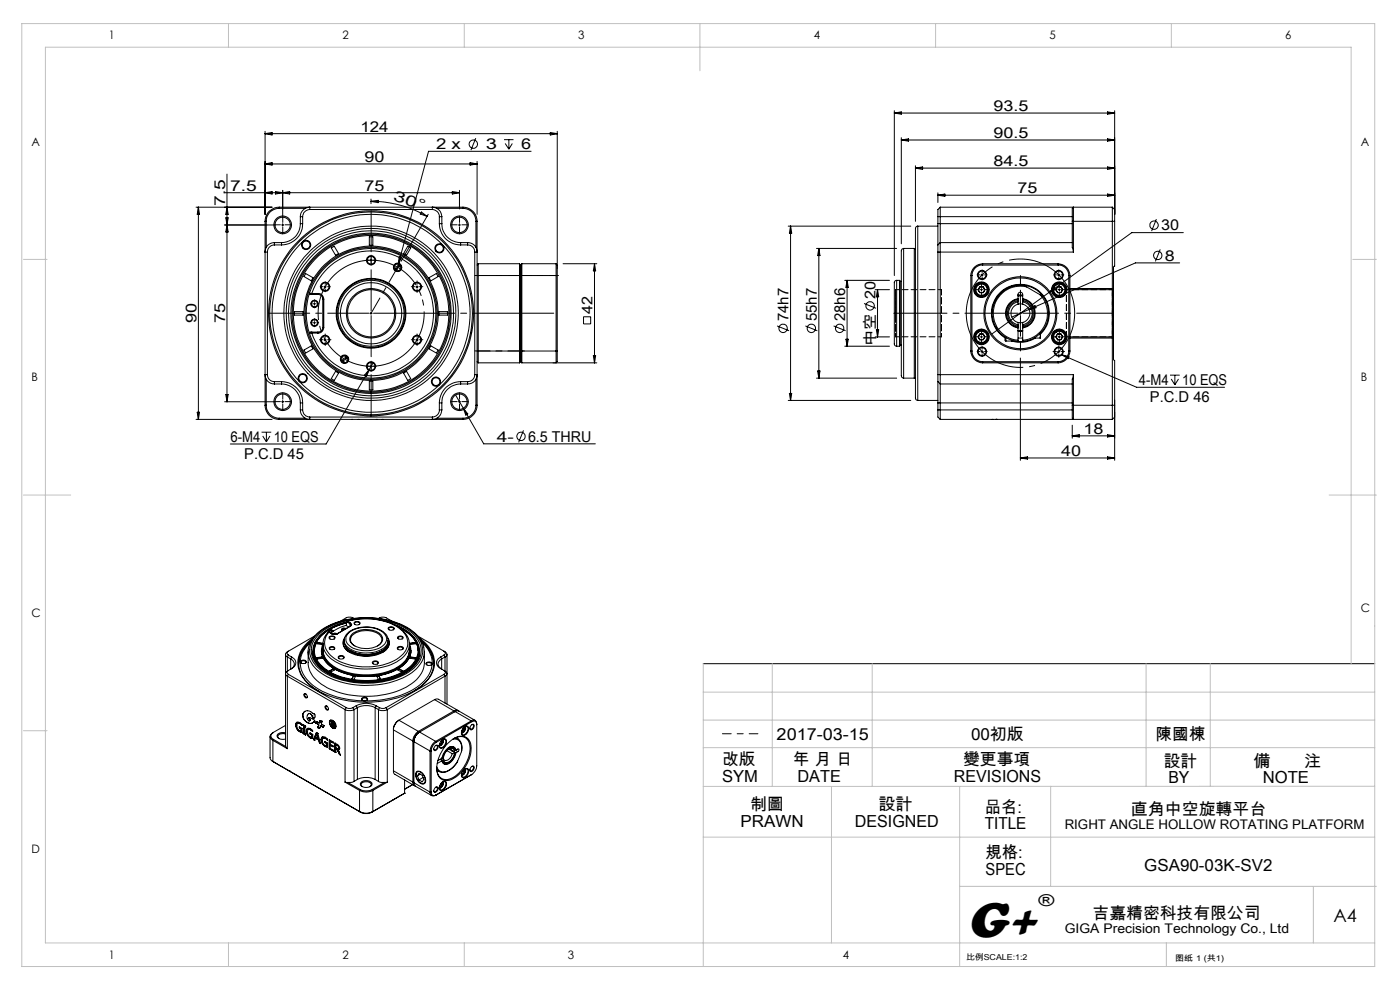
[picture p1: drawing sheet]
<svg xmlns="http://www.w3.org/2000/svg" width="297mm" height="210mm" viewBox="0 0 297 210" stroke-linecap="round" stroke-linejoin="round" font-family="sans-serif">
<g fill="none" stroke="#000" stroke-width=".21">
<path d="M48.2 36.9v48.3M56.2 27.9v17.6M56.2 28.4h62M56.2 28.4l1.5-.3v.5zM56.2 34.8l1.5-.3v.5zM56.2 34.8h45M99.7 34.5l1.5 .3-1.5 .2zM100.9 29.3l-1 2.5M101.2 34.2v11.3M106.9 29.6h2M107.2 30.4l.8 1.2M108 29.6v2"/>
<path d="M108.7 30.4l-.7 1.2M112.7 32.1h-21.8l-6.8 25.3M116.7 28.1l1.5 .3-1.5 .2zM118.2 27.9v29.1M189.7 23.5v34.9M189.7 24h46.8M189.7 24l1.5-.3v.5zM191.2 29.2v22.5M191.2 29.7h45.3M191.2 29.7l1.5-.3v.5zM194.2 35.2v11.7M194.2 35.7h42.3"/>
<path d="M194.2 35.7l1.5-.3v.5zM234.9 23.7l1.6 .3-1.6 .2zM234.9 29.4l1.6 .3-1.6 .2zM234.9 35.4l1.6 .3-1.6 .2zM236.5 23.5v22M41.6 43.9h16.1M42.1 43.9l.2 1.6h-.5zM42.1 43.9v45.1M47.7 47.7h10.8M47.9 46.2h.5l-.2 1.5zM48.2 47.7l.2 1.5h-.5zM48.2 43.9l.2 1.6h-.5z"/>
<path d="M56.2 46.9v39.1M56.2 40.9l1.5-.3v.6zM56.2 46.9h.3M56.5 46.9v5.6M56.7 53.5v26M58.2 51.5a1.93 1.93 0 0 0-2 2h.5M58.2 52a1.51 1.51 0 0 0-1.5 1.5M58.2 51.5v.5M58.2 52h1.5M58.2 51.5h1.5M58.5 40.6l1.5 .3-1.5 .3zM59.2 44.2a2.71 2.71 0 0 0-2.7 2.7"/>
<path d="M59.2 43.9a2.95 2.95 0 0 0-3 3M59.2 43.9h39M59.2 43.9v.3M59.2 44.2h5.5M59.7 47.7h.5M59.7 51.5v.5M60 40.4v5.8M60 47.4v.6M60 40.9l1.5-.3v.6zM63.7 47.4a4 4 0 0 1-4 4.1M63.7 46v1.4M63.7 46h.5"/>
<path d="M63.7 47.4h.5M64.2 47.4a4.5 4.5 0 0 1-4.5 4.6M64.2 46v1.4M64.8 58l1.6 .9-.4 .7-1.5-.9zM65.7 44.4v-.5a2.05 2.05 0 0 0-2 2.1M65.7 44.4a1.57 1.57 0 0 0-1.5 1.6M65.7 44.4h26M70.3 52.6l.6-.4 .9 1.6-.6 .3zM78.4 50.2h.7v1.8h-.7zM78.5 55.2h.5M78.7 42.7a23.8 23.8 0 0 1 11.9 3.2M78.7 42.2v1"/>
<path d="M78.7 55v.4M78.7 42.7l1.5-.2v.5zM84.3 56a.72 .72 0 0 0-.7 .7M84.7 54.5l.5 .1-.7 1.4zM85.1 56.7a.72 .72 0 0 1-.8 .8M86.5 52.2l.6 .4-.8 1.5-.7-.3zM89.4 45l1.2 .9-1.5-.5zM90.8 45.5l-5.7 9.9M91 58.9l1.6-.9 .4 .7-1.6 .9zM91.7 44.4a1.51 1.51 0 0 1 1.5 1.6M91.7 44.4v-.5a2.05 2.05 0 0 1 2 2.1M92.7 44.2h5.5"/>
<path d="M93.2 47.4a4.5 4.5 0 0 0 4.5 4.6M93.2 46h.5M93.2 47.4h.5M93.2 46v1.4M93.7 47.4a4 4 0 0 0 4 4.1M93.7 46v1.4M96 40.6l1.5 .3-1.5 .3zM97.2 47.7h.5M97.5 47.4v.6M97.5 40.4v3.9M97.5 40.9h-49.8M97.7 52h1.5"/>
<path d="M97.7 51.5v.5M97.7 51.5h1.5M98.2 44.2a2.77 2.77 0 0 1 2.8 2.7M98.2 43.9a3 3 0 0 1 3 3M98.2 43.9v.3M99.2 52a1.51 1.51 0 0 1 1.5 1.5M99.2 51.5a1.93 1.93 0 0 1 2 2h-.5M99.2 51.5v.5M100.7 53.5v26M101 46.9v5.6M101 46.9h.2M101.2 46.9v39.1"/>
<path d="M101.2 58.4h17M101.5 55.9v21.1M101.5 55.9h8.7M101.5 55.9l-.3 .3M110.2 55.9v21.1M110.2 55.9l.3 .3M110.5 58.4v18.3M110.5 56.2v2.2M110.7 55.9v21.1M110.7 55.9h7.3M110.7 55.9l-.2 .3M118 55.9v21.1a2.18 2.18 0 0 0 .2-1.8v-.7"/>
<path d="M118 55.9l.2 .3v2.2M118.2 58.4v16.1M119.5 55.9h7.1M126.1 55.9v21.1M126.1 55.9l.3 1.6h-.5zM167.2 48h26M167.7 48v36.9M167.7 48l.3 1.5h-.5zM173.2 52.7h17M173.7 52.7v27.5M173.7 52.7l.3 1.5h-.5zM179.2 59.5h9.5"/>
<path d="M179.7 59.5v13.9M179.7 59.5l.3 1.5h-.5zM190.2 59.5h-.3l-.2 .4v13.2l.2 .3h.3M190.2 59.5v13.9M190.2 59.5h.6M190.8 59.5v13.9M190.8 59.5l.2 .1v13.7l-.2 .1M191 59.7h.2M191.7 52.7l-.4 .1-.1 .4v26.5l.1 .4 .4 .1M191.7 52.7h2.3v27.5h-2.3M191.7 52.7v27.5M194 52.8h.2"/>
<path d="M194.7 48l-.4 .1-.1 .4v35.9l.1 .4 .4 .1M194.7 48v36.9M194.7 48h4.3M199 40.9v2.1M199 41.4h37.5M199 41.4l1.4-.2v.5zM199 52v1.5M199 47.4v4.6M199 46v1.4M199 53.5v26M199 53.5h28.7M199 46h28.5"/>
<path d="M199 47.4h28.5M199.5 51.5v29.9M199.5 43.9v7.6M199.5 43.9l-.5 .5v1.6M199.5 43.9h36.5M199.5 51.5h28M199.5 51.5l-.5 .5M206 58.4h.2M206 58.4v16.1M206.2 58.4v16.1M208.1 58.3h.5M208.4 58.1v.5"/>
<path d="M208.5 56.2a2.2 2.2 0 0 0-2.3 2.2M208.5 55.9a2.57 2.57 0 0 0-2.5 2.5M208.5 55.9h16M208.5 56.2h16M208.5 55.9v.3M224.3 58.3h.6M224.5 56.2a2.2 2.2 0 0 1 2.2 2.2M224.5 55.9a2.57 2.57 0 0 1 2.5 2.5M224.5 55.9v.3M224.6 58.1v.5M226.7 58.4h.3M226.7 58.4v16.1"/>
<path d="M227 58.4v16.1M227.5 46.9v-1.2a2.22 2.22 0 0 1 .2-1.8v9.6M227.5 46.9v5.6l.2 1M227.5 46.9h9M234.9 41.2l1.6 .2-1.6 .3zM236 43.9v17.3M236 43.9l.5 .5v2.5M236.5 46.9v9.6l-.3 .1v19.7l.3 .2v21.1M245.3 46.5l-1 2.5M246.1 52.9l-1 2.5M250.3 55.8h-9.4l-22.6 9.8M251 49.3h-10.9l-17.6 12.7"/>
<path d="M56.7 79.5a1.45 1.45 0 0 0 1.5 1.5M56.7 79.5h-.5a1.93 1.93 0 0 0 2 1.9M62.5 66.1h1.8v.7h-1.8zM64.5 74.3l1.5-.9 .4 .6-1.6 .9zM65.7 62.2l.4 .1M65.7 62.2a13.7 13.7 0 0 1 21.1-6.9 13.7 13.7 0 0 1 0 22.3 13.7 13.7 0 0 1-21.1-6.9M65.7 62.2l.1 .3h.3M65.7 62.2a13.8 13.8 0 0 0 0 8.5M66.1 70.7h-.4M66.1 62.3a13.3 13.3 0 0 1 20.4-6.5 13.3 13.3 0 0 1 0 21.4 13.3 13.3 0 0 1-20.4-6.5M66.1 70.4h-.3l-.1 .3M66.1 70.7h1.4"/>
<path d="M66.1 62.3v.2M66.1 70.4v.3M66.1 70.4h1.4M66.1 62.3h1.4M66.1 62.5h1.4M66.5 64.4h.5M66.5 68.5h.5M66.7 64.2v.5M66.7 68.2v.5M67.5 62.3a1.21 1.21 0 0 1 1.2 1.2M67.5 62.5a.97 .97 0 0 1 1 1M67.5 62.3v.2"/>
<path d="M67.5 70.4v.3M68.5 69.5a.97 .97 0 0 1-1 .9M68.5 69.5h.2M68.5 63.5h.2M68.5 63.5v6M68.7 69.5a1.21 1.21 0 0 1-1.2 1.2M68.7 63.5v6M68.7 60.8h.5M68.7 72.1h.5M69 60.6v.5M69 71.8v.5M71.2 78.8l.6 .4-.9 1.5-.6-.4z"/>
<path d="M73.1 75.5a.72 .72 0 0 0-.7 .7M73.8 76.2a.78 .78 0 0 1-.7 .8M78.3 78.4l-9.1 15.8h-20.3M78.3 78.4l-.5 1.5-.5-.3zM78.5 66.5h.5M78.5 77.7h.5M78.7 66.2v.5M78.7 77.5v.5M79.1 77l-.8 1.4M85.6 79.2l.7-.4 .8 1.5-.6 .4zM88.2 60.8h.5M88.2 72.1h.5"/>
<path d="M88.5 60.6v.5M88.5 71.8v.5M91.4 73.4l1.6 .9-.4 .6-1.6-.9zM93.1 66.1h1.8v.7h-1.8zM99.8 70.5l.1 .1M99.9 62.3l-.1 .2M100.7 79.5a1.45 1.45 0 0 1-1.5 1.5M100.7 79.5h.5a1.93 1.93 0 0 1-2 1.9M101.2 74.5h17M101.2 76.7l.3 .3M101.5 77h8.7M110.5 76.7l-.3 .3"/>
<path d="M110.5 76.7l.2 .3M123.8 67.2h1.5v1.5h-1.5zM125.9 75.5h.5l-.3 1.5zM126.6 77h-15.9M164.9 69.1l2.5 1.1M170.9 69.1l2.5 1.1M173.5 78.7h.5l-.3 1.5zM176.8 69.1l2.6 1.1M179.2 73.4h9.5M179.5 72h.5l-.3 1.4zM183.3 64.4l2.5 1M185.7 61.4h3"/>
<path d="M185.7 71.5h3M185.9 69.9h.5l-.2 1.6zM186.2 61.4v10.1M186.2 61.4l.2 1.6h-.5zM190.2 73.4h.6M191 73.2h.2M199 79.5v1.5M199 79.5h28.7M206 74.5a2.57 2.57 0 0 0 2.5 2.5M206 74.5h.2M206.2 74.5a2.27 2.27 0 0 0 2.3 2.2M207.9 60.8h.7l.4 .6-.4 .7h-.7l-.4-.6z"/>
<path d="M207.9 70.8h.7l.4 .6-.4 .7h-.7l-.4-.6zM208 61.4h.5M208 71.5h.5M208.1 74.6h.5M208.2 61.2v.5M208.2 71.2v.5M208.4 74.3v.6M208.5 77h16M208.5 76.7h16M208.5 76.7v.3M213.2 71.5v.7l.2 .1M213.4 71.6v.7"/>
<path d="M214.7 72.2v.1h-1.3M216 70.2h1zM216 72.2v.3M216 63.4a3.1 3.1 0 0 0-2.7 3.1 3.1 3.1 0 0 0 2.7 3.1M216 64.5v-2a.49 .49 0 0 1 .5-.5 .49 .49 0 0 1 .5 .5v2M216 63.5a3 3 0 0 0-2.5 3 3 3 0 0 0 2.5 2.9M216 64.5a2.01 2.01 0 0 0-1.5 2 2.01 2.01 0 0 0 1.5 1.9M216 64a2.5 2.5 0 0 0-2.1 2.5 2.5 2.5 0 0 0 2.1 2.4M216 63.7a2.76 2.76 0 0 0-2.3 2.8 2.76 2.76 0 0 0 2.3 2.7M216 62.8l.5-.1zM216 68.4l.5 .1M216 72.5h1"/>
<path d="M216 62.6h1M216 71.7h1M216 70.2h1M216 68.4v3.8M216.2 66.5h.5M216.5 75.9v21.7M216.5 66.2v.5M216.5 64.4l-.5 .1M216.5 62.7l.5 .1zM216.5 64.4l.5 .1M216.5 62.7v1.7M216.5 68.5v1.7"/>
<path d="M217 72.2v.3M217 63.4a3.1 3.1 0 0 1 2.6 3.1 3.1 3.1 0 0 1-2.6 3.1M217 63.5a3 3 0 0 1 2.5 3 3 3 0 0 1-2.5 2.9M217 63.7a2.76 2.76 0 0 1 2.2 2.8 2.76 2.76 0 0 1-2.2 2.7M217 64a2.5 2.5 0 0 1 2 2.5 2.5 2.5 0 0 1-2 2.4M217 64.5a2 2 0 0 1 1.5 2 2 2 0 0 1-1.5 1.9M217 68.4l-.5 .1M217 68.4v3.8M217.8 60.8l-.5-.2a6 6 0 0 0-6.8 5.2 6 6 0 0 0 5.5 6.7M217.8 60.8a5.7 5.7 0 0 0-7 4.7 5.7 5.7 0 0 0 5.2 6.7M217.8 60.8l2.9 1.7M218.3 65.6l-3.7 1.7"/>
<path d="M218.3 65.6l1.3-.8 .2 .5zM219.4 71.7h1.3M219.7 71.7a6.2 6.2 0 0 1-5.1 .6M220.7 70.8v.9M220.7 62.5a5.7 5.7 0 0 1 1.1 6 5.7 5.7 0 0 1-4.8 3.7M220.7 62.5l.6 .4M220.7 70.7v1M220.7 70.9a6.1 6.1 0 0 0-.2-9 6.1 6.1 0 0 0-8.9 .9 6.1 6.1 0 0 0 1.6 8.9M221.3 62.9a6 6 0 0 1-4.3 9.6M221.3 62.9a6 6 0 0 0-6.7-2.1 6 6 0 0 0-4.1 5.7M222.5 62l-12.1 8.9M222.5 62l1.1-1 .3 .4z"/>
<path d="M224.3 74.6h.6M224.3 60.8h.8l.3 .6-.3 .7h-.7l-.4-.6zM224.3 70.8h.8l.3 .6-.3 .7h-.7l-.4-.6zM224.5 61.4h.5M224.5 71.5h.5M224.5 76.7v.3M224.6 74.3v.6M224.7 61.2v.5M224.7 71.2v.5M225.3 75.3l15.8 6.9h18.7M225.3 75.3l1.5 .3-.2 .5zM226.7 74.5a2.27 2.27 0 0 1-2.2 2.2"/>
<path d="M226.7 74.5h.3M227 74.5a2.57 2.57 0 0 1-2.5 2.5M227 61.4h9M227 71.5h9M227 71.7h9M227 61.2h9M227.7 79.5v9.5a2.22 2.22 0 0 1-.2-1.8v-1.2M227.7 79.5l-.2 .9v5.6M236 71.7v17.3M236 61.4v10.1M236 61.2l.1 .1M236 71.5l.2 .2"/>
<path d="M236.1 71.6l-.1 .1M236.2 61.2l-.2 .2M248.2 79.6h2.1M249.2 79.6v2M41.6 89h16.1M41.8 87.4h.5l-.2 1.6zM47.7 85.2h10.8M47.9 83.7h.5l-.2 1.5zM55.5 91.7h2M55.7 92.5l.8 1.2M56.2 86a2.95 2.95 0 0 0 3 3M56.2 86h.3"/>
<path d="M56.5 86a2.71 2.71 0 0 0 2.7 2.7M56.5 80.4v5.6M56.5 91.7v2M57.3 92.5l-.8 1.2M58.2 81v.4M58.2 81h1.5M58.2 81.4h1.5M59.2 89h39M59.2 88.7v.3M59.2 88.7h5.5M59.7 85.2h.5M59.7 81a4.5 4.5 0 0 1 4.5 4.5"/>
<path d="M59.7 81.4a4 4 0 0 1 4 4.1M59.7 81v.4M60 84.9v.6M63.7 87a2.05 2.05 0 0 0 2 2v-.5M63.7 85.5v1.5M63.7 87h.5M63.7 85.5h.5M64.2 87a1.57 1.57 0 0 0 1.5 1.5M64.2 85.5v1.5M65.7 88.5h26M74.6 89h.1M76 89h.1"/>
<path d="M78.4 80.9h.7v1.8h-.7zM79.8 89h.1M81 89h.1M92.7 88.7h5.5M93.2 87a1.51 1.51 0 0 1-1.5 1.5M93.2 85.5v1.5M93.2 87h.5M93.2 85.5h.5M93.7 87a2.05 2.05 0 0 1-2 2v-.5M93.7 85.5v1.5M96.7 83.8l1.6 2.8M97.2 85.2h.5"/>
<path d="M97.5 84.9v.6M97.7 81a4.5 4.5 0 0 0-4.5 4.5M97.7 81.4a4 4 0 0 0-4 4.1M97.7 81v.4M97.7 81h1.5M97.7 81.4h1.5M98.2 88.7v.3M98.3 86.6l4.3 7.5h23.7M98.3 86.6l.9 1.2-.4 .2zM99.2 81v.4M101 86a2.77 2.77 0 0 1-2.8 2.7M101 80.4v5.6"/>
<path d="M101 86h.2M101.2 86a3 3 0 0 1-3 3M111.1 91.3l-1.1 2.5M167.2 84.9h26M167.5 83.5h.5l-.3 1.4zM173.2 80.2h17M194 80.1h.2M194.7 84.9h4.3M199 81v4.5M199 87v1.5l.5 .5M199 85.5v1.5M199 87h28.5"/>
<path d="M199 85.5h28.5M199 81l.5 .4M199.5 81.4v7.6M199.5 89h36.5M199.5 81.4h28M210.5 89h.1M211.3 89h.1M216.5 97.1h20M216.5 97.1l1.5-.2v.5zM227.5 90.2v2.7M227.5 92.5h9M227.5 92.5l1.5-.3v.5z"/>
<path d="M227.5 86h9v2.5l-.5 .5M234.9 92.2l1.6 .3-1.6 .2zM234.9 96.9l1.6 .2-1.6 .3zM248.5 80.4l.7 1.2M250 80.4l-.8 1.2M60.6 138.8v19.6M61 139.4v3M61 139.4l.7 .4M61.2 138.1a.43 .43 0 0 0-.3 .4 .43 .43 0 0 0 .3 .5M61.2 138.1a.64 .64 0 0 0-.6 .6 .64 .64 0 0 0 .4 .7M61.2 139l.7 .4M61.2 139l-.2 .4"/>
<path d="M61.7 139.8a1.16 1.16 0 0 1 .7 1.1 1.16 1.16 0 0 1-.7 1zM61.9 139.4a1.28 1.28 0 0 1 .9 1.2 1.28 1.28 0 0 1-.9 1.2l-.7 .4M61.9 139.4l-.2 .4M65.4 138.1v2.5a5.9 5.9 0 0 0 3.4 4.9 19 19 0 0 0 18-.1 6 6 0 0 0 3.2-4.8v-2.3M65.8 136.3a6 6 0 0 0-2.1 4.1M66 136a6.3 6.3 0 0 0-2.6 4.8M66 135.9a5.6 5.6 0 0 0-2.2 6.9 8.9 8.9 0 0 0 3.7 3.7M66.4 138.1a5.2 5.2 0 0 0 3 4.5 17.9 17.9 0 0 0 16.4 .2 6 6 0 0 0 3.1-3.8M66.4 135.4a6.3 6.3 0 0 0-3.1 6.2 9.4 9.4 0 0 0 6.3 6 22.8 22.8 0 0 0 19.2-1.6 6.3 6.3 0 0 0 3.2-6.7 7.5 7.5 0 0 0-3-3.9M66.7 134.9l-5.5 3.2M66.9 134.9a14.8 14.8 0 0 1 11.3-3.8 14.9 14.9 0 0 1 9.9 3.5 4.6 4.6 0 0 1-.3 7.1 16.7 16.7 0 0 1-12.8 3.1 12.1 12.1 0 0 1-8.6-4.5 4.3 4.3 0 0 1 .5-5.4zM67.3 136.3l1.1 .1-.1 .3-1.1-.1z"/>
<path d="M67.3 136.4l-.1 .2M67.3 136.4l1.1 .1M67.3 136.3v.1M68.2 138a4.9 4.9 0 0 0 3.3 4.2 14.6 14.6 0 0 0 13.8-.9 4.2 4.2 0 0 0 1.9-3.3M68.3 139.3l.1 .3M68.3 139.3l-1.1 .2 .1 .3 1.1-.2M68.3 139.4l-1.1 .2M68.3 139.4l.1 .2M68.3 139.3v.1M68.5 136.6a4 4 0 0 0 1.9 5 14.3 14.3 0 0 0 14.9-.3 3.7 3.7 0 0 0 1.6-4.7M68.5 138l.1 .8 .3 .8M68.5 136.5a4.6 4.6 0 0 0 2.7 5.1 14.1 14.1 0 0 0 13.5-.3 4.4 4.4 0 0 0 2.2-4.6"/>
<path d="M68.5 137a4.2 4.2 0 0 0 2.6 4.8 14.1 14.1 0 0 0 14.2-.7 3.8 3.8 0 0 0 1.6-4.1M68.6 138.4v.3M69.7 134.1h.2M69.8 134.1h-.1a3 3 0 0 0-1.2 2.4M69.8 134.1l.6 .4M69.8 134.1h.1M69.8 135.1a.79 .79 0 0 1 1.3 .2 .71 .71 0 0 1-.7 .3 .71 .71 0 0 1-.6-.4zM69.8 137.4a.6 .6 0 0 1 .7-.3 .6 .6 0 0 1 .5 .5 .69 .69 0 0 1-1.2-.2zM69.9 134.1l.6 .4M70 135.5a.46 .46 0 0 1 .2-.5 .46 .46 0 0 1 .6 .1l.2 .1-.1 .3M70.1 137.8l-.1-.1a.46 .46 0 0 1 .4-.4 .46 .46 0 0 1 .5 .4l-.1 .1M70.2 133.5l.6 .3"/>
<path d="M70.2 133.5l-.4 .2 .6 .3M70.2 133.6l-.3 .2M70.2 133.6l.5 .3M70.2 133.5v.1M70.4 134.5h1.1M70.4 134.5h.1M70.5 134.5h.2M71.4 134.5l-.7 .1M71.4 134.5h-.1M71.4 134.5h.1M71.5 134.4l-.5-.1-.4 .2M71.8 139.3a.76 .76 0 0 1 1.2 .2 .72 .72 0 0 1-1.2-.1z"/>
<path d="M72 139.7h-.1a.5 .5 0 0 1 .3-.6 .5 .5 0 0 1 .6 .2v.4M73 135.8l-.2 .7M73 135.8a2.46 2.46 0 0 0 2 2.6 7.1 7.1 0 0 0 6.7-.8l.6-.9v-.9l.2 .7M73 135.7a2.04 2.04 0 0 0 1.2 2.7M73.1 135.4a2.03 2.03 0 0 0 1 2.9 7.5 7.5 0 0 0 7.8-.4 1.89 1.89 0 0 0 .4-2.5M73.3 137a4.9 4.9 0 0 0 5 2.1 4.3 4.3 0 0 0 3.8-2.1M73.3 133.4h-.6l-.1 .3M73.4 133.3a.59 .59 0 0 0-.9 .3l.2 .2M73.5 134.6a6.4 6.4 0 0 1 8.3-.1 1.99 1.99 0 0 1-.8 3.2 6.8 6.8 0 0 1-7.4-.6 1.83 1.83 0 0 1-.1-2.5zM73.5 132.6l-1.8 .7-1.5 1M73.5 132v.7l.5 .3M73.5 132a9.6 9.6 0 0 0-6.6 4.3 4.5 4.5 0 0 0 1.8 5.5 16.8 16.8 0 0 0 18 0 4.4 4.4 0 0 0 1.5-5.9 8.5 8.5 0 0 0-4.1-3.2"/>
<path d="M73.6 131.8a13.8 13.8 0 0 1 11.5 1.6 3.8 3.8 0 0 1-.4 6.6 13.9 13.9 0 0 1-14.5-.3 4 4 0 0 1-1.7-3M73.7 132h-.2M73.7 132l.6 .3M73.8 131.8l-.3 .2a9.5 9.5 0 0 0-6.8 4.4 4.7 4.7 0 0 0 2.4 6l1.8 1 2 .7M73.8 131.8a13.1 13.1 0 0 1 11.1 1.7 3.5 3.5 0 0 1-.2 6 13.4 13.4 0 0 1-13.7 .2 3.7 3.7 0 0 1-1.8-4.8l.6-.8M73.8 131.8l.6 .4M73.8 131.8l-.1 .2M74 134.3a6.1 6.1 0 0 1 7.6 .2 1.8 1.8 0 0 1-.8 2.8 6.6 6.6 0 0 1-6.8-.5 1.67 1.67 0 0 1 0-2.5zM74.3 132.3a.27 .27 0 0 1 .2 .3 .27 .27 0 0 1-.2 .2M74.3 132.8l-2.9 1.7M74.3 132.3v.5M74.4 132.2a.33 .33 0 0 1 .2 .3 .33 .33 0 0 1-.2 .3"/>
<path d="M74.4 132.8l-2.9 1.7M74.4 132.8h-.1M74.4 132.2l-.1 .1M74.4 138.1a7.1 7.1 0 0 0 6.6 0M74.7 131.5a12.2 12.2 0 0 0-7.8 3.9 4.4 4.4 0 0 0 .9 6.2 16.1 16.1 0 0 0 12.8 2.9 11.6 11.6 0 0 0 8-4.1 4.4 4.4 0 0 0-1.3-6.2 13.5 13.5 0 0 0-6.5-2.7M74.8 134.4a5.1 5.1 0 0 1 6.1 .3 1.6 1.6 0 0 1-1.1 2.5 4.7 4.7 0 0 1-5.4-1l-.2-.7zM75.1 131.2a1.63 1.63 0 0 0-1.7-.2l-1.2 .8M75.2 132a.76 .76 0 0 1 1.2 .2 .72 .72 0 0 1-1.3-.1zM75.3 137a1.47 1.47 0 0 1-.9-1.5 1.47 1.47 0 0 1 1.1-1.3 4.8 4.8 0 0 1 5.1 .6 1.34 1.34 0 0 1-.5 2.2M75.3 132.5l-.1-.1a.6 .6 0 0 1 .5-.4 .6 .6 0 0 1 .6 .3l-.1 .2M80.3 131.2a1.63 1.63 0 0 1 1.6-.2l1.2 .8M82.4 135.8a2.04 2.04 0 0 1-1.3 2.6"/>
<path d="M82.4 133.1a.8 .8 0 0 1 1.2 .3 .74 .74 0 0 1-1.3-.2zM82.6 133.6h-.1a.44 .44 0 0 1 .2-.6 .44 .44 0 0 1 .6 .1l.2 .2-.1 .3M83.7 132.5a8.6 8.6 0 0 1 4.8 3.8M84.5 137.2a.73 .73 0 0 1 1.1 .3 .76 .76 0 0 1-1.3-.1zM84.5 135a.6 .6 0 0 1 .6-.1 .6 .6 0 0 1 .4 .5 .65 .65 0 0 1-1.2-.3zM84.5 137.8a.43 .43 0 0 1 .2-.6 .43 .43 0 0 1 .5 .1l.3 .2-.2 .3M84.6 135.5h-.1a.44 .44 0 0 1 .4-.5 .44 .44 0 0 1 .5 .5h-.1M84.7 133.1a5.9 5.9 0 0 1 4 5 5.7 5.7 0 0 1-3.7 4.6 17 17 0 0 1-15.6-.6 4.7 4.7 0 0 1-2.6-4.9 7.3 7.3 0 0 1 5.2-4.6l1.5-.5a9 9 0 0 0-6.6 4.7l-.2 1.2M84.8 133.2a5.8 5.8 0 0 1 3.9 4.8M85.3 133.6l.1 .1M86.8 138.4v.3M86.9 138a4.7 4.7 0 0 1-3.4 4.2 13.8 13.8 0 0 1-13.5-1.2l-1.1-1.4"/>
<path d="M86.9 136.4l1.2-.1 .1 .3-1.2 .1zM87 139.3l1.2 .2-.1 .3-1.2-.2zM87 139.4v.2M87 139.4l1.2 .2M87 139.3v.1M88.1 136.4l.1 .2M88.1 136.4l-1.1 .1M88.1 136.3v.1M88.6 136.3a4.5 4.5 0 0 1-1.8 5.7 13.1 13.1 0 0 1-5.6 2.3M88.7 134.9l5.5 3.2M89 138.1l-.1 1M89.4 136a6.9 6.9 0 0 1 2.5 3.8"/>
<path d="M89.4 136a5.6 5.6 0 0 1 .3 9.2l-1.8 1.3M89.6 136.3a5.4 5.4 0 0 1-.1 8.6 18.7 18.7 0 0 1-13.6 3.7 16.6 16.6 0 0 1-10.4-4.1 5.7 5.7 0 0 1-1.8-4.1M89.9 137.3a7.8 7.8 0 0 0-5.6-5.1 19 19 0 0 0-15.9 1.2 6.2 6.2 0 0 0-3 4.7M89.9 137.3a4.8 4.8 0 0 1-2 5 17.2 17.2 0 0 1-13.1 2.9 13 13 0 0 1-8.5-4.1l-.7-1.5-.2-1.3M91.9 139.8l.1 1M93.5 139.4a1.28 1.28 0 0 0-.9 1.2 1.28 1.28 0 0 0 .9 1.2l.7 .4M93.5 139.4l.2 .4M94.2 138.1a.43 .43 0 0 1 .3 .4 .43 .43 0 0 1-.3 .5M94.2 138.1a.64 .64 0 0 1 .6 .6 .64 .64 0 0 1-.4 .7M94.2 139l-.7 .4M94.2 139l.2 .4M94.4 139.4l-.7 .4"/>
<path d="M94.4 139.4v3M94.8 138.8v10.6M57.3 156.2v4.5l.2 .5 .4 .3M57.9 157v4.5M57.9 157l3.1 1.8M58 155.4a.78 .78 0 0 0-.5 .7 .78 .78 0 0 0 .5 .7M58 155.4a.88 .88 0 0 0-.7 .8 .88 .88 0 0 0 .6 .8M58 156.8l-.1 .2M58 156.8l2.6 1.6M60.6 155.5a1.29 1.29 0 0 0-1.8 .7 1.38 1.38 0 0 0 1.8 .6M60.6 155.7a1.23 1.23 0 0 0-1.7 .6l.3 .4M60.6 153.9l-2.6 1.5"/>
<path d="M60.6 158.4l.4 .4M61 142.4a.55 .55 0 0 0-.4 .5 .55 .55 0 0 0 .4 .5M61 143.4l12.2 7.1M61 143.4v15.4M61.2 142.2a.43 .43 0 0 0-.3 .4 .43 .43 0 0 0 .3 .4M61.2 143l12.2 7.1M61.2 143l-.2 .4M61.2 142.2l-.2 .2M62.8 153.8l.1 .7 .6 .7M62.8 153.8l.1 .7 .7 .7M62.8 153.8h.1M63 153.2l-.2 .6"/>
<path d="M63.1 153.4h.1M63.2 153.4h.4M63.5 154.4h.1M63.5 154.4v-.2l.6 .3v.9M63.5 154.4l.4 .2M63.5 155.2l.6 .2M63.5 154.2v.2M63.5 155.2h.1M63.6 153.5l-.3-.1a1.02 1.02 0 0 0-.2 1 1.02 1.02 0 0 0 .8 .7v-.6l-.4-.1M63.6 153.5l.5 .4a.66 .66 0 0 0-.6-.7 .66 .66 0 0 0-.7 .6M63.6 155.2l.5 .2M63.6 153.4l.5 .5"/>
<path d="M63.6 153.4v.1M63.7 140.3a.71 .71 0 0 1 1.3 .2 .68 .68 0 0 1-.7 .3 .68 .68 0 0 1-.6-.5zM63.9 140.7a.51 .51 0 0 1 .4-.6 .51 .51 0 0 1 .6 .4l-.1 .2M64.2 152l.4 .7M64.2 152h.1M64.3 151.4l-.1 .6M64.3 152l.3 .7M64.3 151.4h.1M64.3 151.4v.6M64.3 153.9v-.2l.5 .3v.2M64.3 153.9l.2 .1M64.3 153.9h.1"/>
<path d="M64.3 155.6h.1M64.5 147.2a.49 .49 0 0 1 .6 .2 .49 .49 0 0 1-.1 .7l-.4-.4zM64.5 154h.1M64.5 155.5h.1M64.5 155.5l-.2-.1v.2M64.5 154v1.5M64.6 152.7l.6 .6M64.6 152.7h.1M64.6 152.7l.6 .5M64.6 150.9a1.85 1.85 0 0 1 1.9 .5h.1a.51 .51 0 0 1 0 .9h-.1M64.6 150.9l-.3 .5M64.6 150.9h.1"/>
<path d="M64.7 150.9l-.4 .5M64.7 154.2v1.4l.1 .3-.5-.3M64.7 154.2h.1M64.9 147.2h-.1a.39 .39 0 0 0-.1 .5 .39 .39 0 0 0 .5 .1M65 155.1l.3 1 .5 .4M65 155.1h.1M65 155.1l.2 .7 .6 .7M65.2 153.3l.8 .1M65.2 153.2l.9 .2M65.2 153.2v.1M65.3 154.5l-.3 .6M65.4 154.7l.5 .1"/>
<path d="M65.5 151.4h.4M65.5 151.4h-.1M65.5 152.3a1.12 1.12 0 0 1 1.3 .8l-.8 .3M65.5 152.3l.2 .3M65.5 152.3h.1M65.6 152.3h-.1M65.7 152.6l.1 .1M65.7 152.6h.1M65.8 152.7v.1M65.8 155.7v-.2l.6 .3v.9l-.6-.2M65.8 155.7l.3 .2M65.8 152.7h.1"/>
<path d="M65.8 152.8h.1M65.8 152.8l-.1 .1M65.8 155.6l.3 .2M65.8 155.5v.1M65.8 155.6v.1M65.8 156.5h.1M65.8 154.8l-.3-.1a1 1 0 0 0-.2 1 1 1 0 0 0 .8 .7M65.8 154.8l.5 .4a.67 .67 0 0 0-.6-.7 .67 .67 0 0 0-.7 .6M65.8 156.5l.6 .1M65.9 151.4l-.3-.1a.85 .85 0 0 0-.5 .9 .85 .85 0 0 0 .6 .7l.1-.1M65.9 151.4l.3 .5M65.9 154.8l.4 .3"/>
<path d="M65.9 154.8h-.1M65.9 151.4h.1M66 153.4h.1M66.1 156.4h.1M66.1 155.8v.6M66.1 155.8v.1M66.2 151.9l.1 .2M66.2 151.9h.1M66.3 152.1l.2 .2M66.3 153.4h-.2M66.3 152.1h.1M66.5 152.3h.2"/>
<path d="M66.5 152.3h.1M66.6 153.1h.1M66.6 153.1h.2M66.9 156.6l-.1 .4-.3-.1M66.9 156.6l.7 .4M66.9 156.6h.1M67 153.3l.1 .1M67 153.3h.1M67.1 153.4h.1M67.1 153.4l.4 .2M67.1 155.4l.3 .1 .6 2.3-.2-.2M67.1 155.4l-.6 1.5"/>
<path d="M67.2 155.4l-.7 1.5M67.2 153.1h.1M67.2 153.1l-.2 .2M67.2 155.6v.2M67.2 155.8l-.2 .6 .5 .3M67.3 155.6v.2M67.3 155.6h.1M67.3 155.8l.2 .9M67.3 155.8h.1M67.3 153.1h.1M67.4 153.1l.4 .2M67.4 154.3l.1 .1"/>
<path d="M67.4 154.3h.1M67.5 154.4h.2M67.5 154.3v.1M67.5 153.6l.1 .2M67.5 154.2h.1M67.5 154.2v.1M67.5 154.4h.1M67.5 154.2l-.1 .1M67.5 154.4h.3M67.5 153.7l.1 .1M67.6 153.9l-.1 .3M67.6 153.9h.1"/>
<path d="M67.6 153.8v.1M67.6 157l.2 .6M67.7 154.4h.1M67.8 153.3h.1M67.8 157.6h.1M67.8 153.2h.1M67.8 153.2v.1M67.9 154.4h-.2M67.9 153l-.1 .2M67.9 154.4h-.1M67.9 152.9l.5 .1-.2 .6 .6 .3-.3 .3M67.9 152.9v.1"/>
<path d="M67.9 152.9l-.1 .3M67.9 152.9h.1M68 154l-.1 .4M68 154h.1M68.1 156.9l.2 .7 .6 .7M68.1 154h-.1M68.1 154h.1M68.2 156.9l.3 1 .5 .4M68.2 156.9h-.1M68.2 154l.3 .2M68.2 154h.1M68.4 156.3l-.2 .6"/>
<path d="M68.6 156.6h.4M68.6 156.5l-.1 .1M68.9 157.5v-.2l.6 .3v.9M68.9 157.5l.4 .2M68.9 157.5h.1M68.9 158.3l.6 .2M68.9 157.3v.2M69 156.6l-.3-.1a1.02 1.02 0 0 0 .6 1.7M69 156.6l.5 .4a.67 .67 0 0 0-.7-.7 .67 .67 0 0 0-.7 .6M69 158.3l.5 .2M69 156.6h.1M69 158.3h-.1"/>
<path d="M69 156.6l.5 .4M69 149.7a.54 .54 0 0 1 .6 .3 .54 .54 0 0 1-.1 .7 .67 .67 0 0 1-.5-1zM69.3 157.7h.1M69.3 157.7v.5M69.3 158.2h.1M69.4 149.8l-.1-.1a.39 .39 0 0 0-.1 .6 .39 .39 0 0 0 .5 .1v-.1M69.8 158.8h.1M69.8 142.3l.9-.5 .3 .3-.8 .4zM69.8 158.8l.9 .5M69.9 158.8l.8 .5M69.9 156.9v1.9M70 152.8a1.12 1.12 0 0 1 1.3 1.4l-.1 .2a.96 .96 0 0 1-1.3-1.1z"/>
<path d="M70.1 157.3l.6 .3v-.2l-.9-.5v1.9M70.1 157.3v.6l.6 .3v.2l-.6-.3M70.1 158.1v.6l.6 .4v.2M70.1 158.1l.6 .3M70.1 157.3l.6 .3M70.1 152.7a1.22 1.22 0 0 0 1 1.8M70.2 152.9a.88 .88 0 0 1 1 1M70.2 152.9a.97 .97 0 0 1 .8 1.5 .97 .97 0 0 1-.8-1.5zM70.4 153.9h.1M70.6 153.3v.3h.2M70.6 153.7v.3l-.2-.1M70.6 153.7h.1"/>
<path d="M70.6 153.3l.1 .1M70.6 153.7l.1 .2M70.7 153.4l.1 .2M70.7 153.4h.1M70.7 141.9l-.8 .5M70.7 141.9l.3 .2M70.7 141.8v.1M70.7 153.9h.1M70.7 153.9l.1 .3M70.8 153.8l.2 .5-.2-.1M70.8 153.8h.1M70.8 153.8l.1-.3-.5-.4v.8"/>
<path d="M70.8 153.6h-.1M70.8 153.6h.1M70.8 154.2l.2 .1M70.8 154.2h.1M70.9 153.7l-.1 .1M71 159.5l.3 .1M71.2 153.9l-.2 .5M71.3 157.9v.7l.3 .2 .2-.2M71.3 158.8h.1M71.3 158.8v.8M71.3 158.8l.1 .1M71.3 157.9l.2 .2"/>
<path d="M71.3 157.9h.1M71.4 158.9l.3 .5M71.4 158.9l.4 .4M71.4 158.9h.1M71.5 158.1l.3 .5M71.5 158.1h.1M71.5 158.1l.4 .5M71.7 159l.5 1.2-.2-.2M71.7 159h.1M71.7 159l.3-.1v-.4a1.44 1.44 0 0 0-1-.9v1.9M71.7 159.4l.3 .6M71.8 159.3l.2 .7"/>
<path d="M71.8 159.3l-.1 .1M71.9 158.6l-.1 .2M71.9 158.6h-.1M72 159h-.3M73.2 150.5a2.25 2.25 0 0 0 1.9 0M73.2 150.5v15.4M73.4 150.1a1.5 1.5 0 0 0 1.5 0M73.4 150.1l-.2 .4M74.9 150.1l.2 .4M75 143.4h.4l-.3 .7-.5-.1zM75 143.4l-.3 .6M75 143.4l.4 .1"/>
<path d="M75 143.4h.1M75.1 150.5v15.3M75.6 149.7a4.5 4.5 0 0 1 4.2 0M75.6 149.7l-.7 .4M75.6 149.7l.2 .4M75.8 150.1a4.4 4.4 0 0 1 3.8 0M75.8 150.1v15.2M75.8 150.1l-.7 .4M76.7 148.2a.7 .7 0 0 1 .7-.3 .7 .7 0 0 1 .6 .5 .68 .68 0 0 1-.7 .3 .68 .68 0 0 1-.6-.5zM76.9 148.6l-.1-.1a.52 .52 0 0 1 .5-.5 .52 .52 0 0 1 .6 .5l-.1 .1M79.1 140.4a.64 .64 0 0 1 .7-.3 .64 .64 0 0 1 .4 .6 .76 .76 0 0 1-1.2-.2zM79.2 140.8l-.1-.1a.6 .6 0 0 1 .5-.4 .6 .6 0 0 1 .6 .3l-.2 .2"/>
<path d="M79.6 150.1v15.2M79.6 150.1l.7 .4M79.8 149.7l.7 .4M79.8 149.7l-.2 .4M79.9 143.4h.5l.3 .6-.4 .1zM80.3 150.5a2.17 2.17 0 0 0 1.9 0M80.3 150.5v15.3M80.4 143.4l-.4 .1M80.4 143.4l.3 .6M80.4 143.4h.1M80.5 150.1a1.5 1.5 0 0 0 1.4 0M80.5 150.1l-.2 .4"/>
<path d="M81.9 150.1l.3 .4M82.2 150.5v15.4M84.3 142.1l.4-.3 .8 .5-.3 .2zM84.6 152.8a2.71 2.71 0 0 0-1.1 2l4.1 2.4M84.6 152.8a2.21 2.21 0 0 0-1.1 1.9v8.8M84.6 152.8l4.2 2.3M84.7 141.9l-.3 .2M84.7 141.9l.7 .5M84.7 141.8v.1M87.6 157.2h.2M87.6 157.2v8.7M87.8 157.2v8.8"/>
<path d="M88.8 155.1a2.71 2.71 0 0 0-1.2 2.1M88.8 155.1l.1 .3M88.9 155.4a2.33 2.33 0 0 0-1.1 1.8M89 155.3a2.61 2.61 0 0 0-1.2 2l3.4 2M89 155.3l3.4 2M89 155.3l-.1 .1M90.5 140.6a.77 .77 0 0 1 1.2 .2 .71 .71 0 0 1-1.3 0zM90.6 141.1a.42 .42 0 0 1 .1-.6 .42 .42 0 0 1 .6 .1l.2 .1-.1 .4M91.2 159.3h.3M91.2 159.3v8.7M91.5 159.3v8.7M92.2 148.4l.8-.1 4.2 2.4"/>
<path d="M92.2 148.4l-7.6 4.4M92.2 148.4l4.1 2.4M92.3 158.2a.38 .38 0 0 1 .6 0 .38 .38 0 0 1 0 .5l-.4 .5h-.4l-.1-.5zM92.4 157.3a2.61 2.61 0 0 0-1.2 2M92.4 158.1h.1a.45 .45 0 0 1 .3 .5 .45 .45 0 0 1-.3 .4l-.3 .1-.2-.2M92.4 157.3l.1 .2M92.5 157.5a2.33 2.33 0 0 0-1 1.8M93.2 140.2l.5-.4v2.1a1.1 1.1 0 0 1-.5-1.7zM93.2 157.8l.3 .1M93.3 157.7l.2 .2M93.5 157.3l.3 .2M93.7 157a.58 .58 0 0 1 .7-.3 .58 .58 0 0 1 .3 .8 1.25 1.25 0 0 1-1.3 1.2 1.27 1.27 0 0 1 .3-1.7z"/>
<path d="M93.7 157.1l.1 .4M93.8 157.5l-.3 .4M93.9 156.9a.49 .49 0 0 1 .6 .1 .49 .49 0 0 1 0 .6 .94 .94 0 0 1-1.2 .9l-.1-.4M93.9 156.8h.1M93.9 156.8a.99 .99 0 0 1-.7 1.4M94 156.8a1.13 1.13 0 0 1-.8 1.4M94.2 142.2a.43 .43 0 0 1 .3 .4 .43 .43 0 0 1-.3 .4M94.2 143l-12.3 7.1M94.2 143l.2 .4M94.2 142.2l.2 .2M94.4 142.4a.54 .54 0 0 1 .4 .5 .54 .54 0 0 1-.4 .5M94.4 143.4l-12.2 7.1"/>
<path d="M94.4 143.4v5.7M94.7 158a3.9 3.9 0 0 1 4.1-1.7 2.76 2.76 0 0 1 1.1 3.2 7.3 7.3 0 0 1-4.9 6.1 2.02 2.02 0 0 1-2.3-2.2 7.6 7.6 0 0 1 2-5.4zM94.8 159.2l1.1 .7M95.1 159l.5-.1 .3 .4M95.2 158.6a.82 .82 0 0 1 1.4 .5M95.2 158.9l.7 .4M95.9 159.9a1.42 1.42 0 0 1-1.6 1.3l-.2-.3M95.9 159.3h.5M95.9 159.9h.5M96 159.3l.6 .4M96 159.3l.5 .4v.1M96.1 156.8a1.56 1.56 0 0 1 1.9 1.8l-.1 .8"/>
<path d="M96.1 158.5l.4 .6M96.2 156.7a2.14 2.14 0 0 1 2.5-.2 2.14 2.14 0 0 1 1 2.2 7.3 7.3 0 0 1-4.7 6.6 1.97 1.97 0 0 1-2.3-2l-.1-.4M96.3 150.8l.5-.2 .5 .2M96.3 150.8l-7.5 4.3M96.3 150.8l.1 .2M96.4 159.3a.85 .85 0 0 0-.8-.6 .85 .85 0 0 0-.8 .6l-.8 1.4M96.4 159.9a1.98 1.98 0 0 1-2 1.8l-.3-.5M96.5 159.2a.79 .79 0 0 0-.6-.6 .79 .79 0 0 0-.8 .2l-.8 1-.3 .9M96.5 159.8a2.02 2.02 0 0 1-2.2 2l-.3-.6M96.5 156.6l.6 .1M96.5 159.1h.1M96.5 159.1v.1"/>
<path d="M96.5 159.2l-.1 .1M96.5 159.8l-.1 .1M96.6 159.7a2.59 2.59 0 0 1-2.1 2.3l-.4-.1-.3-.6M96.6 150.9l.4-.1h.4l3.4 2M96.6 159.1h.1M96.6 159.7h.1M96.6 150.9l-7.6 4.4M96.6 150.9l3.4 2M96.6 159.1l.5 .3M96.7 159.1l.5-.3 .2 .1-.3 .5M96.7 159.1a.94 .94 0 0 0-.7-.8 .94 .94 0 0 0-1 .4l-.9 1.1-.3 1-.9 .6M96.7 159.7a2.57 2.57 0 0 1-2.4 2.4l-.4-.3-.1-.4"/>
<path d="M96.7 156.4l.4 .3M97.1 156.7a2.44 2.44 0 0 1 .8 2.7M97.1 156.7h.1M97.1 159.4l-.4 .3M97.9 159.4l-.8 2.1M97.9 155.1h.3M98 155l.2 .1M98.2 154.6l.3 .2M98.4 154.4h.1v.4M98.4 154.3a.6 .6 0 0 1 .9-.2 .6 .6 0 0 1 0 .9 1.12 1.12 0 0 1-1.2 1 1.23 1.23 0 0 1 .3-1.7zM98.5 154.8l-.3 .3M98.6 154.1a.5 .5 0 0 1 .7 .2 .5 .5 0 0 1-.1 .6 .88 .88 0 0 1-1.2 .8l-.1-.3"/>
<path d="M98.7 154.1h.1M98.7 154.1a1.05 1.05 0 0 1-.8 1.4M98.7 154.1a1.23 1.23 0 0 1-.8 1.4M100 152.9a.7 .7 0 0 1 .8-.1 .7 .7 0 0 1 .3 .8v8.8a2.49 2.49 0 0 1-1 1.9M100 152.9l-7.6 4.4M100 152.9l.1 .2M100 153.8l.3-.2a.66 .66 0 0 1 .2 .8 .66 .66 0 0 1-.6 .4l-.2-.2v-.3zM100.1 153.1a.65 .65 0 0 1 .7-.1 .65 .65 0 0 1 .3 .7M100.1 153.1l-7.6 4.4M100.1 153.7h.2a.52 .52 0 0 1 0 .7 .52 .52 0 0 1-.6 .1v-.1M149.2 140.8h142.4M57.9 161.5l18.4 10.6"/>
<path d="M57.9 161.5l3.5 2.1M61.4 163.6h.1M72 160h.1M73 170.2l3.5 2.1a2.62 2.62 0 0 0 2.4 0M73.2 165.9l.6 .1M73.2 165.9l3.1 1.8M73.8 166l2.6 1.5M75.1 165.8l-.6 .2h-.7M75.8 165.3a4.4 4.4 0 0 1 3.8 0M75.8 165.3l-.7 .5M76.3 167.7a3 3 0 0 0 2.8 0M76.3 172.1a3 3 0 0 0 2.8 0"/>
<path d="M76.3 167.7v4.4M76.4 167.5a2.84 2.84 0 0 0 2.6 0M76.4 167.5l-.1 .2M76.6 165.9a1.59 1.59 0 0 1 2.3 .3 1.34 1.34 0 0 1-2.1 .6l-.4-.4zM76.9 166.9a.54 .54 0 0 1-.2-.7 .54 .54 0 0 1 .6-.3 1.05 1.05 0 0 1 1.4 .7l-.2 .3M79 167.5l.1 .2M79.1 167.7v4.4M79.1 172.1l-.2 .2M79.6 165.3l.7 .5M80.3 165.8l.6 .2h.7M81.6 166l-2.6 1.5M82.2 165.9l-.6 .1"/>
<path d="M82.2 165.9l-3.1 1.8M83.5 163.5l.1 .7 4.3 2.5M83.5 163.5l4.1 2.4M85.8 168.3l-6.9 4M85.8 168.3h.1M85.8 165.4v2.9M85.8 168.3l-6.7 3.8M87.5 166.4l-1.7 1M87.6 165.9l.1 .5 .4 .3M87.6 165.9h.2M87.8 166l.4 .8 3.4 2M87.8 166l3.4 2"/>
<path d="M88.3 164.3v.1M88.3 163.8a1.02 1.02 0 0 1 1.6 .5 1.32 1.32 0 0 1 0 2 1.97 1.97 0 0 1-1.6-2.5zM88.5 163.8a1.57 1.57 0 0 1 1.7 1.7 .62 .62 0 0 1-.4 .7 .62 .62 0 0 1-.7-.2 1.63 1.63 0 0 1-.6-2.2zM88.5 164.6l.4-.5 .7 .4 .3 .8-.3 .5-.7-.4M88.5 164.6l.4 .8M89.1 164.2l-.6 .4M89.3 166.1h.1M89.7 164.9l-.8 .5M91.2 168a.73 .73 0 0 0 .4 .8 .73 .73 0 0 0 .8-.1M91.2 168h.3M91.5 168a.65 .65 0 0 0 .3 .7 .65 .65 0 0 0 .7-.1l-.1 .1M92.3 167.1a.38 .38 0 0 1 .6-.1 .38 .38 0 0 1 0 .6l-.4 .4h-.4l-.1-.4z"/>
<path d="M92.4 167h.1a.45 .45 0 0 1 .3 .4 .45 .45 0 0 1-.3 .5h-.3l-.2-.2M92.7 163.2l.4 .4-.4-.2M93.2 166.8h.3M93.3 166.7l.2 .1M93.5 166.3l.3 .2M93.7 166a.62 .62 0 0 1 .9-.2 .62 .62 0 0 1 .1 .9 .95 .95 0 0 1-1.4 .8l-.1-.6zM93.7 166.1l.1 .4M93.8 166.5l-.3 .3M93.8 161.3v.1M93.8 161.4l-1.1 .6M93.8 160.7h.2M93.8 160.8l.3 .1"/>
<path d="M93.9 165.8a.51 .51 0 0 1 .6 .2 .51 .51 0 0 1 0 .6 1.08 1.08 0 0 1-1.1 .9l-.2-.4M93.9 165.8h.1M93.9 165.8a.99 .99 0 0 1-.7 1.4M94 161.2l-.6-.1 .4 .2M94 165.8a1.18 1.18 0 0 1-.8 1.4M94.1 160.9v.3M94.1 161.2h-.1M95.2 161.7l-.5 .3-.5-.1M97.1 161.5a3.9 3.9 0 0 1-3.6 2.3l-.5-.2M97.1 161.5a3.9 3.9 0 0 1-3.3 2.3l-.6-.3-.5-.8M97.9 164.1h.3M98 164l.2 .1"/>
<path d="M98.2 163.6l.3 .2M98.2 163.5a.63 .63 0 0 1 .6-.5 .63 .63 0 0 1 .6 .5 1.26 1.26 0 0 1-1.3 1.4l-.2-.7zM98.4 163.3l.1 .1v.4M98.5 163.8l-.3 .3M98.6 163.1a.5 .5 0 0 1 .7 .1 .5 .5 0 0 1-.1 .7 .92 .92 0 0 1-1.2 .8l-.1-.3M98.7 163.1h.1M98.7 163.1a1.05 1.05 0 0 1-.8 1.4M98.7 163.1a1.27 1.27 0 0 1-.8 1.4M100 162.7l.3-.2a.66 .66 0 0 1 .2 .7 .66 .66 0 0 1-.6 .5l-.2-.2v-.3zM100.1 164.3l-7.7 4.4M100.1 164.3l-.1 .1M100.1 162.6h.2a.52 .52 0 0 1 0 .6 .52 .52 0 0 1-.6 .2v-.1"/>
<circle cx="100.4" cy="30.6" r=".89"/>
<circle cx="60" cy="47.7" r="1.87"/>
<circle cx="60" cy="47.7" r="1.62"/>
<circle cx="64.9" cy="51.9" r=".97"/>
<circle cx="65" cy="52" r=".82"/>
<circle cx="78.7" cy="55.2" r=".97"/>
<circle cx="78.7" cy="55.2" r=".83"/>
<circle cx="84.3" cy="56.7" r=".9"/>
<circle cx="84.3" cy="56.7" r=".75"/>
<circle cx="93.2" cy="52.7" r=".83"/>
<circle cx="93.2" cy="52.7" r=".98"/>
<circle cx="97.5" cy="47.7" r="1.87"/>
<circle cx="97.5" cy="47.7" r="1.62"/>
<circle cx="208.3" cy="58.3" r=".96"/>
<circle cx="208.3" cy="58.3" r=".83"/>
<circle cx="224.6" cy="58.3" r=".96"/>
<circle cx="224.6" cy="58.3" r=".83"/>
<circle cx="244.8" cy="47.8" r=".89"/>
<circle cx="245.6" cy="54.2" r=".88"/>
<circle cx="66.7" cy="68.5" r=".78"/>
<circle cx="66.7" cy="68.5" r=".63"/>
<circle cx="66.7" cy="64.5" r=".63"/>
<circle cx="66.7" cy="64.5" r=".77"/>
<circle cx="69" cy="60.8" r=".98"/>
<circle cx="69" cy="72.1" r=".83"/>
<circle cx="69" cy="60.8" r=".83"/>
<circle cx="69" cy="72.1" r=".97"/>
<circle cx="73.1" cy="76.2" r=".9"/>
<circle cx="73.1" cy="76.2" r=".75"/>
<circle cx="78.7" cy="66.5" r="16.5"/>
<circle cx="78.7" cy="66.5" r="14"/>
<circle cx="78.7" cy="66.5" r="16.8"/>
<circle cx="78.7" cy="66.5" r="5.2"/>
<circle cx="78.7" cy="66.4" r="5"/>
<circle cx="78.7" cy="66.5" r="14.3"/>
<circle cx="78.7" cy="66.5" r="18.5"/>
<circle cx="78.7" cy="66.5" r="21.8"/>
<circle cx="78.7" cy="66.5" r="7.4"/>
<circle cx="78.7" cy="66.5" r="7.3"/>
<circle cx="78.7" cy="66.5" r="7"/>
<circle cx="78.7" cy="66.5" r="17.5"/>
<circle cx="78.7" cy="77.7" r=".97"/>
<circle cx="78.7" cy="66.5" r="21.5"/>
<circle cx="78.7" cy="77.7" r=".83"/>
<circle cx="78.7" cy="66.5" r="17"/>
<circle cx="78.7" cy="66.5" r="21"/>
<circle cx="78.7" cy="66.5" r="18"/>
<circle cx="78.7" cy="66.5" r="6.5"/>
<circle cx="88.5" cy="60.8" r=".97"/>
<circle cx="88.5" cy="72.1" r=".83"/>
<circle cx="88.5" cy="60.8" r=".83"/>
<circle cx="88.5" cy="72.1" r=".96"/>
<circle cx="166.1" cy="69.6" r=".89"/>
<circle cx="172.1" cy="69.6" r=".89"/>
<circle cx="178.1" cy="69.6" r=".89"/>
<circle cx="184.6" cy="64.9" r=".9"/>
<circle cx="208.2" cy="71.5" r="1.49"/>
<circle cx="208.2" cy="61.5" r="1.51"/>
<circle cx="208.2" cy="61.5" r="1.19"/>
<circle cx="208.2" cy="61.5" r="1.65"/>
<circle cx="208.2" cy="71.5" r="1.65"/>
<circle cx="208.2" cy="71.5" r=".63"/>
<circle cx="208.2" cy="71.4" r="1.38"/>
<circle cx="208.2" cy="61.5" r="1.38"/>
<circle cx="208.2" cy="71.5" r="1.18"/>
<circle cx="208.2" cy="61.5" r=".62"/>
<circle cx="208.3" cy="74.6" r=".96"/>
<circle cx="208.3" cy="74.6" r=".83"/>
<circle cx="216.5" cy="66.5" r="7.5"/>
<circle cx="216.5" cy="66.5" r="7.7"/>
<circle cx="224.6" cy="74.6" r=".96"/>
<circle cx="224.6" cy="74.6" r=".83"/>
<circle cx="224.7" cy="71.5" r="1.37"/>
<circle cx="224.7" cy="61.5" r="1.38"/>
<circle cx="224.7" cy="71.4" r=".62"/>
<circle cx="224.7" cy="71.5" r="1.49"/>
<circle cx="224.7" cy="61.5" r="1.51"/>
<circle cx="224.7" cy="61.5" r=".61"/>
<circle cx="224.7" cy="61.5" r="1.19"/>
<circle cx="224.7" cy="61.5" r="1.65"/>
<circle cx="224.7" cy="71.5" r="1.65"/>
<circle cx="224.7" cy="71.5" r="1.18"/>
<circle cx="60" cy="85.2" r="1.87"/>
<circle cx="60" cy="85.2" r="1.62"/>
<circle cx="64.2" cy="80.2" r=".83"/>
<circle cx="64.2" cy="80.2" r=".98"/>
<circle cx="92.5" cy="80.9" r=".97"/>
<circle cx="92.5" cy="81" r=".82"/>
<circle cx="97.5" cy="85.2" r="1.87"/>
<circle cx="97.5" cy="85.2" r="1.62"/>
<circle cx="110.5" cy="92.6" r=".89"/>
</g>
<path d="M89.5 63.2a11.2 11.2 0 0 0-18.8-4.7 11.2 11.2 0 0 0 4.9 18.7 11.2 11.2 0 0 0 14.1-13.1l-.2-.9" fill="none" stroke="#000" stroke-width=".21" stroke-dasharray="30.5 1.3 1.3 1.3" stroke-dashoffset="-3" stroke-linecap="butt"/>
<path d="M227.5 63.1a11.5 11.5 0 0 0-19.2-4.7 11.5 11.5 0 0 0 5 19.1 11.5 11.5 0 0 0 14.4-13.5l-.2-.9" fill="none" stroke="#000" stroke-width=".21" stroke-dasharray="30.5 1.3 1.3 1.3" stroke-dashoffset="13.4" stroke-linecap="butt"/>
<path d="M216.5 65.9v-7.5M216.5 66.9v7.5M153.3 155.6h7.5" fill="none" stroke="#000" stroke-width=".21" stroke-dasharray="30.5 1.3 1.3 1.3" stroke-dashoffset="28.6"/>
<path d="M101.5 58.4h8.7M101.5 74.4h8.7" fill="none" stroke="#000" stroke-width=".21" stroke-dasharray="30.5 1.3 1.3 1.3" stroke-dashoffset="28"/>
<g fill="none" stroke="#000" stroke-width=".21" stroke-dasharray="30.5 1.3 1.3 1.3">
<path d="M59.5 47.7h-1.4M60 47.2v-1.4M60 48.2v1.4M60.5 47.7h1.4M78.2 55.2h-.5M78.7 54.7v-.6M78.7 55.7v.6M79.2 55.2h.6M97 47.7h-1.4M97.5 47.2v-1.4M97.5 48.2v1.4M98 47.7h1.4"/>
<path d="M101.5 58.4h-.8M110.2 58.4h.3M110.7 58.4h-.2M207.9 58.3h-.6M208.4 57.8v-.6M208.4 58.8v.6M208.9 58.3h.5M224.1 58.3h-.6M224.6 57.8v-.6M224.6 58.8v.6M225.1 58.3h.6M66.2 64.4h-.3"/>
<path d="M66.2 68.4h-.3M66.7 63.9v-.3M66.7 64.9v.4M66.7 67.9v-.3M66.7 68.9v.4M67.2 64.4h.4M67.2 68.4h.4M68.5 60.8h-.6M68.5 72.1h-.7M69 60.3v-.6M69 61.3v.6M69 71.6v-.8"/>
<path d="M69 72.6v.7M69.5 60.8h.6M69.5 72.1h.7M78.2 77.7h-.5M78.7 77.2v-.6M78.7 78.2v.6M79.2 77.7h.6M88 60.8h-.7M88 72.1h-.7M88.5 60.3v-.7M88.5 61.3v.7M88.5 71.6v-.8"/>
<path d="M88.5 72.6v.7M89 60.8h.7M89 72.1h.7M101.5 74.4h-.8M110.2 74.4h.3M111.2 74.4h-.7M207.7 61.4h-1.1M207.7 71.4h-1.1M207.9 74.6h-.6M208.2 60.9v-1.1M208.2 61.9v1.2M208.2 70.9v-1.1"/>
<path d="M208.2 71.9v1.2M208.4 74.1v-.6M208.4 75.1v.5M208.7 61.4h1.2M208.7 71.4h1.2M208.9 74.6h.5M224.1 74.6h-.7M224.2 71.4h-1.1M224.2 61.4h-1.1M224.6 74.1v-.8M224.6 75.1v.7M224.7 70.9v-1.1"/>
<path d="M224.7 71.9v1.2M224.7 60.9v-1.1M224.7 61.9v1.2M225.1 74.6h.7M225.2 71.4h1.2M225.2 61.4h1.2M59.5 85.2h-1.4M60 84.7v-1.4M60 85.7v1.4M60.5 85.2h1.4M97 85.2h-1.4M97.5 84.7v-1.4"/>
<path d="M97.5 85.7v1.4M98 85.2h1.4"/>
</g>
<path d="M110.7 58.4h7.8" fill="none" stroke="#000" stroke-width=".21" stroke-dasharray="30.5 1.3 1.3 1.3" stroke-dashoffset="28.5"/>
<path d="M78.2 66.4h-21.2M78.7 65.9v-21.2M78.7 66.9v21.3" fill="none" stroke="#000" stroke-width=".21" stroke-dasharray="30.5 1.3 1.3 1.3" stroke-dashoffset="21.8"/>
<path d="M79.2 66.4h38.3" fill="none" stroke="#000" stroke-width=".21" stroke-dasharray="30.5 1.3 1.3 1.3" stroke-dashoffset="13.3"/>
<path d="M84.4 56.7l-5.7 9.7" fill="none" stroke="#000" stroke-width=".21" stroke-dasharray="30.5 1.3 1.3 1.3" stroke-dashoffset="26.8"/>
<path d="M216 66.4h-26.4" fill="none" stroke="#000" stroke-width=".21" stroke-dasharray="30.5 1.3 1.3 1.3" stroke-dashoffset="19.2"/>
<path d="M217 66.4h19" fill="none" stroke="#000" stroke-width=".21" stroke-dasharray="30.5 1.3 1.3 1.3" stroke-dashoffset="22.9"/>
<g fill="none" stroke="#c0c0c0" stroke-width=".21">
<path d="M4.6 5h287v200h-287zM48.5 5v5M98.5 5v5M148.5 5v10M198.5 5v5M248.5 5v5M5 55h5M287 55h5M5 105h10M282 105h10M5 155h5M149.2 152.7h142.4"/>
<path d="M149.2 146.8h142.4M149.2 140.8v64.2M149.2 158.6h142.4M163.8 140.8v26M185 140.8v26M243.1 140.8v26M256.8 140.8v26M286.6 140.8v-130.8h-277v190h282M149.2 177.6h142.4M176.4 166.8v33.2M203.6 166.8v38.2M222.9 166.8v21.2"/>
<path d="M291.6 166.8h-142.4M203.6 188h88.4M278.6 188v12M48.5 200v5M98.5 200v5M247.4 200v5"/>
</g>
<path d="M83.6 56.7a.72 .72 0 0 0 .7 .8v-.8zM84.3 56v.7h.8a.72 .72 0 0 0-.8-.7zM72.4 76.2a.78 .78 0 0 0 .7 .8v-.8zM73.1 75.5v.7l.7-.1a.73 .73 0 0 0-.7-.6z" fill="#000"/>
<path d="M190 67v-5.6v10v-4.4M199.7 61.4v10v-10M226.2 71.4v-10v10M236 66.4v-5v10v-5" fill="none" stroke="#000" stroke-width=".21" stroke-dasharray="1.3 .6" stroke-dashoffset=".2"/>
<path d="M190 71.4h9.7M199.7 61.4h-9.7M226.2 71.4h9.8M236 61.4h-9.8" fill="none" stroke="#000" stroke-width=".21" stroke-dasharray="1.3 .6" stroke-dashoffset=".5"/>
<text font-size="11" x="205.1" y="198.7">G+</text>
<text font-size="3.9" x="282.9" y="195.5">A4</text>
<g font-size="3.5">
<text x="164.8" y="157">2017-03-15</text>
<text x="206" y="157">00初版</text>
<text x="245.2" y="157">陳國棟</text>
<text x="153.2" y="162.3">改版</text>
<text x="153.2" y="165.8">SYM</text>
<text x="168.2" y="162.3">年 月 日</text>
<text x="169.2" y="165.8">DATE</text>
<text x="202.4" y="165.8">REVISIONS</text>
<text x="204.3" y="162.3">變更事項</text>
<text x="246.9" y="162.6">設計</text>
<text x="247.9" y="166.1">BY</text>
<text x="265.9" y="162.6">備</text>
<text x="267.9" y="166.1">NOTE</text>
<text x="276.6" y="162.6">注</text>
<text x="159.1" y="171.9">制圖</text>
<text x="186.4" y="171.9">設計</text>
<text x="208.9" y="172.4">品名:</text>
<text x="239.9" y="172.9">直角中空旋轉平台</text>
<text x="157.1" y="175.4">PRAWN</text>
<text x="181.3" y="175.4">DESIGNED</text>
<text x="208.9" y="175.9">TITLE</text>
<text x="209.1" y="182.1">規格:</text>
<text x="209.1" y="185.6">SPEC</text>
<text x="242.8" y="184.8">GSA90-03K-SV2</text>
<text x="220.3" y="192.2">®</text>
<text x="231.8" y="194.8">吉嘉精密科技有限公司</text>
</g>
<g font-size="3.2">
<text x="210.8" y="23.5">93.5</text>
<text x="76.5" y="27.9">124</text>
<text x="210.8" y="29.2">90.5</text>
<text x="77.4" y="34.3">90</text>
<text x="92.5" y="31.7">2 x</text>
<text x="103.1" y="31.7">3</text>
<text x="110.6" y="31.7">6</text>
<text x="210.8" y="35.2">84.5</text>
<text x="48.9" y="40.4">7.5</text>
<text x="77.4" y="40.4">75</text>
<text x="215.9" y="40.9">75</text>
<text x="47.7" y="43.7" transform="rotate(-90 47.7 43.7)">7.5</text>
<text x="83.3" y="42.4" transform="rotate(19 83.3 42.4)">3 0 °</text>
<text x="246.3" y="48.9">30</text>
<text x="247.1" y="55.3">8</text>
<text x="185.7" y="63.4" transform="rotate(-90 185.7 63.4)">20</text>
<text x="41.7" y="68.6" transform="rotate(-90 41.7 68.6)">90</text>
<text x="47.7" y="68.6" transform="rotate(-90 47.7 68.6)">75</text>
<text x="125.7" y="66.6" transform="rotate(-90 125.7 66.6)">42</text>
<text x="167.3" y="68.2" transform="rotate(-90 167.3 68.2)">74h7</text>
<text x="173.3" y="68.2" transform="rotate(-90 173.3 68.2)">55h7</text>
<text x="179.3" y="68.2" transform="rotate(-90 179.3 68.2)">28h6</text>
<text x="185.7" y="73.4" transform="rotate(-90 185.7 73.4)">中空</text>
<text x="241.6" y="81.7">4-M4</text>
<text x="250.8" y="81.7">10 EQS</text>
<text x="244" y="85.2">P.C.D 46</text>
<text x="48.9" y="93.8">6-M4</text>
<text x="58.1" y="93.8">10 EQS</text>
<text x="105.4" y="93.7">4-</text>
<text x="112" y="93.7">6.5 THRU</text>
<text x="229.8" y="92">18</text>
<text x="51.8" y="97.4">P.C.D 45</text>
<text x="225.1" y="96.7">40</text>
</g>
<g font-size="2.8">
<text x="225.9" y="175.9">RIGHT ANGLE HOLLOW ROTATING PLATFORM</text>
<text x="225.9" y="197.8">GIGA Precision Technology Co., Ltd</text>
</g>
<g font-size="2.5">
<text x="23.1" y="8.4">1</text>
<text x="72.7" y="8.4">2</text>
<text x="122.7" y="8.4">3</text>
<text x="172.7" y="8.4">4</text>
<text x="222.7" y="8.4">5</text>
<text x="272.7" y="8.4">6</text>
<text x="6.7" y="30.9">A</text>
<text x="288.7" y="30.9">A</text>
<text x="6.7" y="80.9">B</text>
<text x="288.7" y="80.9">B</text>
<text x="6.7" y="130.9">C</text>
<text x="288.7" y="129.9">C</text>
<text x="6.7" y="180.9">D</text>
<text x="23.1" y="203.4">1</text>
<text x="72.7" y="203.4">2</text>
<text x="120.5" y="203.4">3</text>
<text x="178.8" y="203.4">4</text>
</g>
<g font-size="1.7">
<text x="204.9" y="203.7">比例SCALE:1:2</text>
<text x="249.3" y="203.8">图纸 1 (共1)</text>
</g>
</svg>
